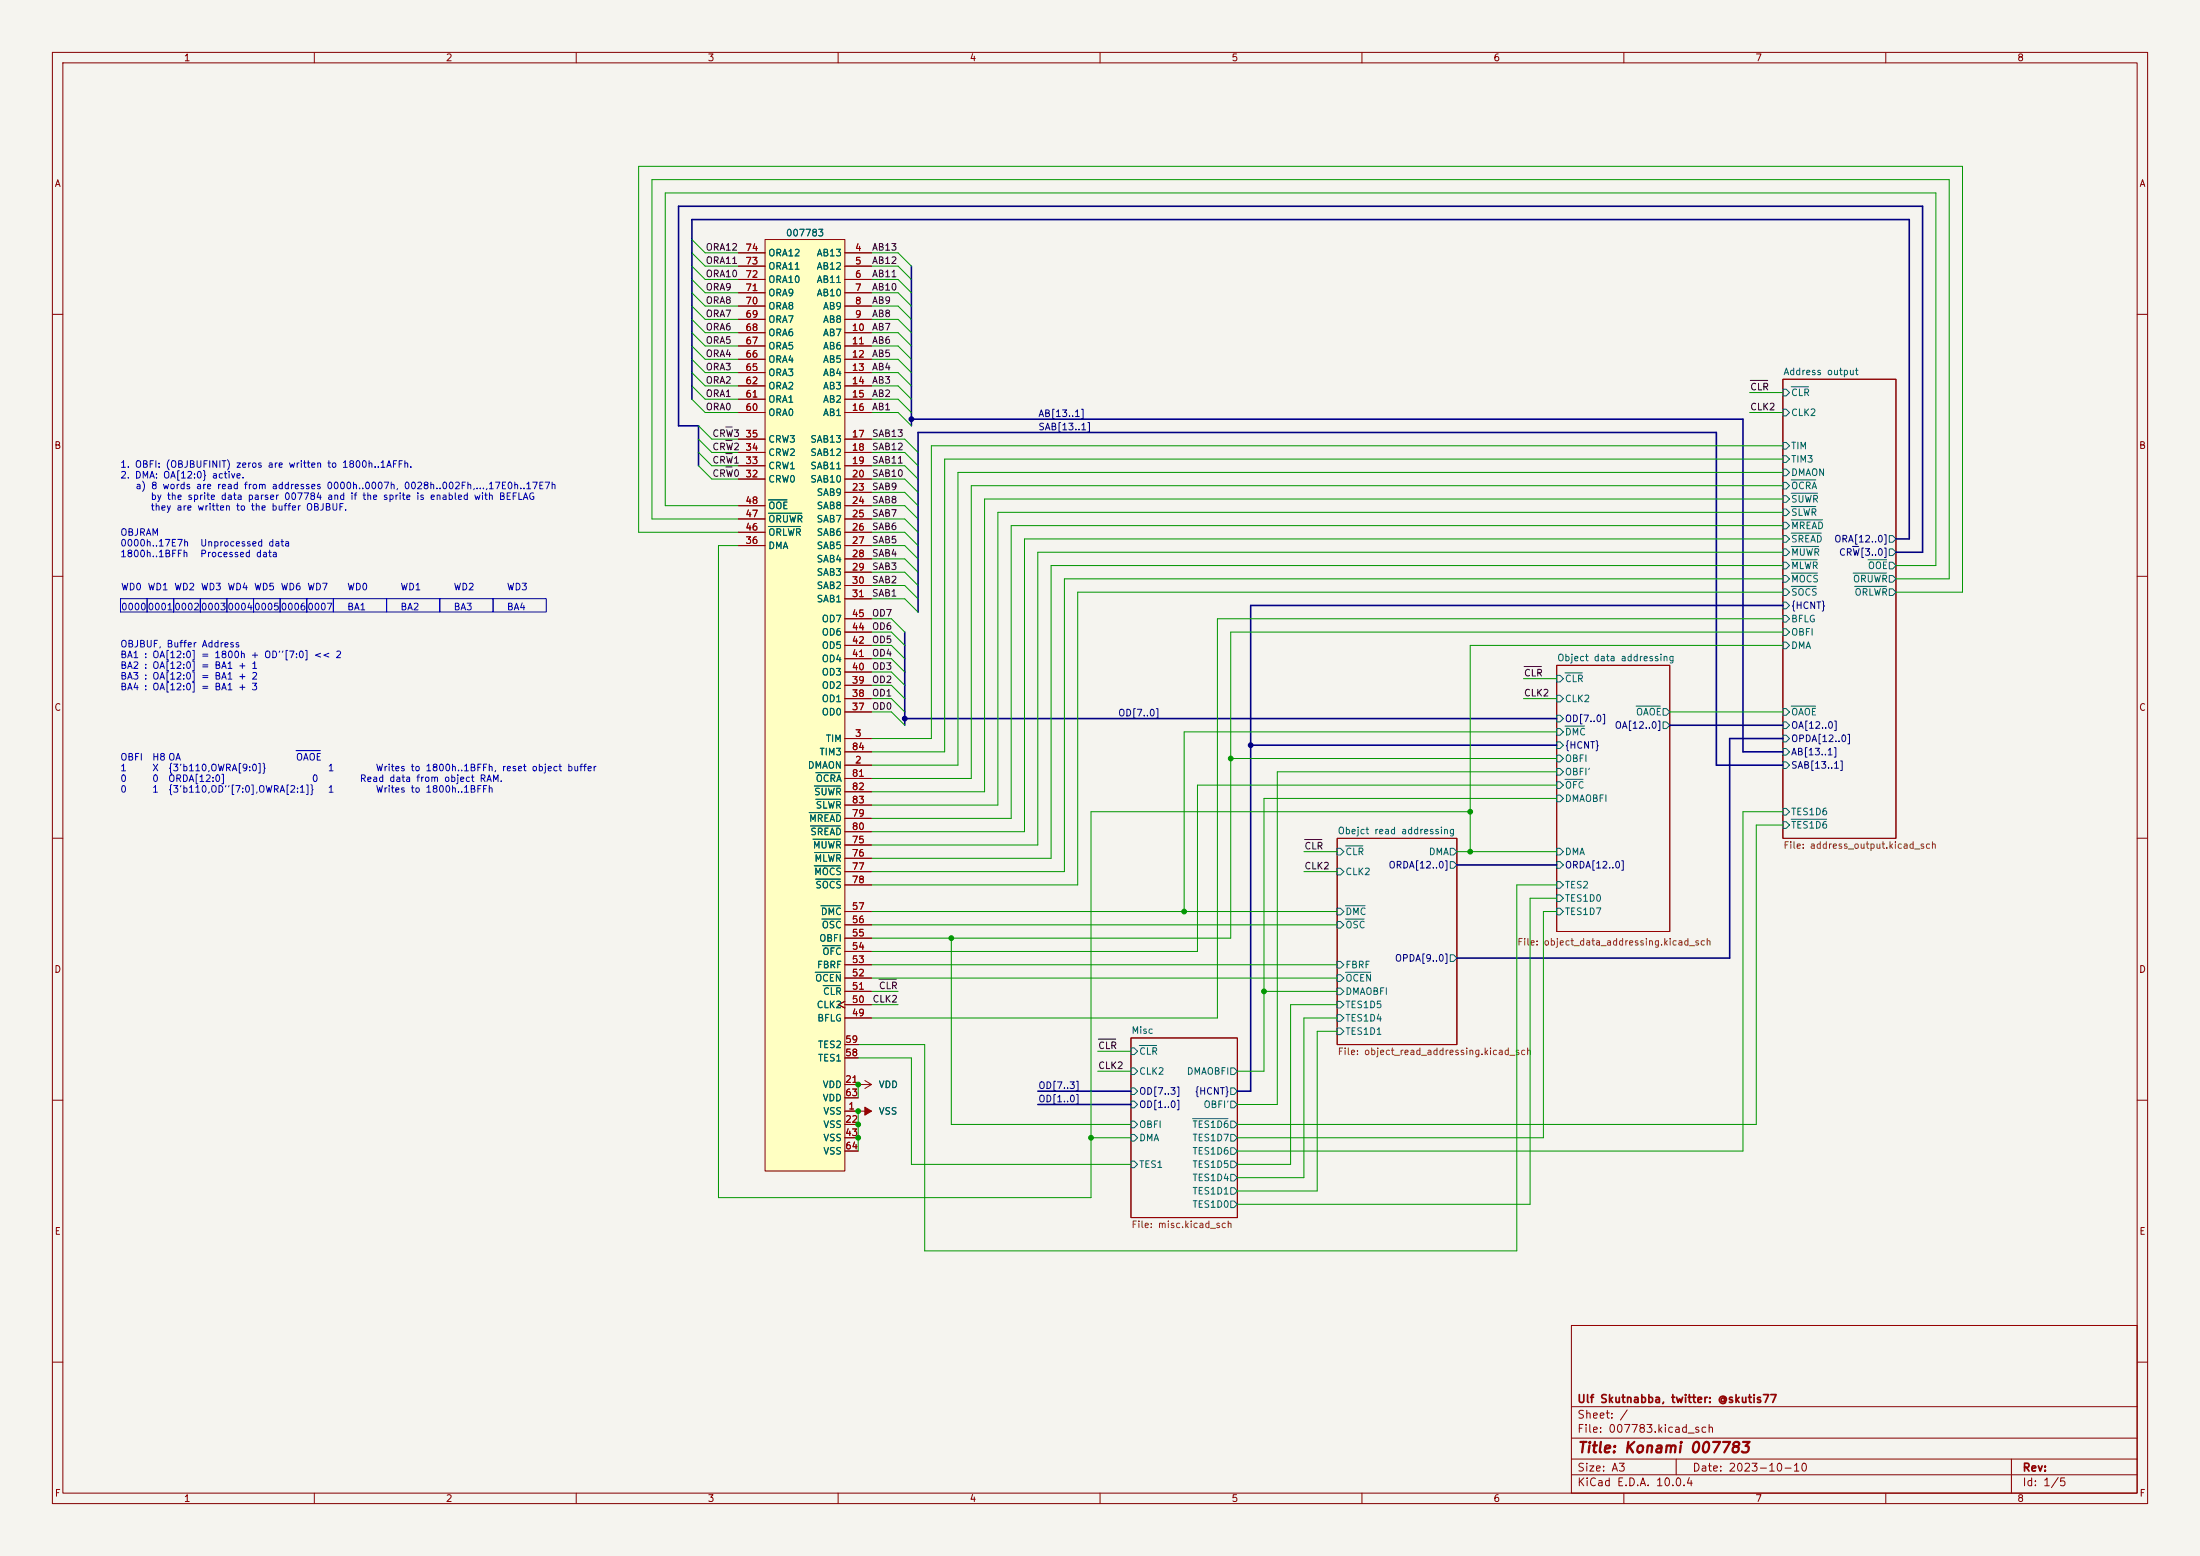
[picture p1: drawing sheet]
<svg xmlns="http://www.w3.org/2000/svg" width="420mm" height="297mm" viewBox="0 0 420 297" stroke-linecap="round" stroke-linejoin="round" font-family="sans-serif">
<path d="M0 0h420v297h-420z" fill="#f5f4ef" stroke="#f5f4ef" stroke-width=".19"/>
<g fill="none" stroke="#840000" stroke-width=".19">
<path d="M10 10h400v277h-400zM12 12h396v273h-396zM60 10v2M110 10v2M160 10v2M210 10v2M260 10v2M310 10v2M360 10v2M10 60h2M340.4 72.4h21.5v87.6h-21.5zM408 60h2"/>
<path d="M10 110h2M408 110h2M297.2 127h21.6v50.8h-21.6zM10 160h2M408 160h2M255.3 160h22.8v39.4h-22.8zM215.9 198.1h20.3v34.3h-20.3zM10 210h2M163.8 212.1h2.6M163.8 207h2.6M165.1 206.2l1.3 .8M166.4 207l-1.3 .8"/>
<path d="M408 210h2M300 253h108v32h-108zM10 260h2M300 278.5h108M300 274.5h108M300 268.5h108M320 278.5v3M384 278.5v6.5M408 260h2M60 285v2M110 285v2M160 285v2"/>
<path d="M210 285v2M260 285v2M300 281.5h108M310 285v2M360 285v2"/>
</g>
<g fill="none" stroke="#006464" stroke-width=".19">
<path d="M340.4 78.1h.6l.6 .6-.6 .7h-.6zM340.4 74.3h.6l.6 .6-.6 .7h-.6zM341.9 73.8h3.4M340.4 94.6h.6l.6 .7-.6 .6h-.6zM340.4 97.2h.6l.6 .6-.6 .6h-.6zM340.4 84.5h.6l.6 .6-.6 .6h-.6zM340.4 92.1h.6l.6 .6-.6 .6h-.6zM340.4 87h.6l.6 .6-.6 .7h-.6zM340.4 99.7h.6l.6 .6-.6 .7h-.6zM340.4 89.5h.6l.6 .7-.6 .6h-.6zM341.9 94.1h5.1M341.9 96.7h4.8"/>
<path d="M341.9 91.6h4.8M341.9 99.2h6M340.4 109.9h.6l.6 .6-.6 .6h-.6zM340.4 112.4h.6l.6 .6-.6 .7h-.6zM340.4 114.9h.6l.6 .7-.6 .6h-.6zM340.4 102.2h.6l.6 .7-.6 .6h-.6zM340.4 107.3h.6l.6 .7-.6 .6h-.6zM340.4 104.8h.6l.6 .6-.6 .6h-.6zM340.4 117.5h.6l.6 .6-.6 .6h-.6zM341.9 109.4h5.1M341.9 111.9h4.8M341.9 106.8h5"/>
<path d="M341.9 101.8h5.8M341.9 104.3h5.3M353.8 109.4h6.4M354.1 111.9h6.1M356.6 106.8h3.6M360.7 102.2h.6l.6 .7-.6 .6h-.6zM360.7 109.9h.6l.6 .6-.6 .6h-.6zM360.7 112.4h.6l.6 .6-.6 .7h-.6zM360.7 107.3h.6l.6 .7-.6 .6h-.6zM360.7 104.8h.6l.6 .6-.6 .6h-.6zM297.2 132.7h.6l.6 .7-.6 .6h-.6zM297.2 128.9h.6l.6 .6-.6 .7h-.6z"/>
<path d="M297.2 139.1h.6l.6 .6-.6 .6h-.6zM297.2 136.5h.6l.6 .7-.6 .6h-.6zM298.8 128.4h3.3M298.8 138.6h3.7M312.3 134.8h4.7M317.5 137.8h.6l.7 .6-.7 .7h-.6zM317.5 135.3h.6l.7 .6-.7 .6h-.6zM340.4 137.8h.6l.6 .6-.6 .7h-.6zM340.4 120h.6l.6 .7-.6 .6h-.6zM340.4 135.3h.6l.6 .6-.6 .6h-.6zM340.4 122.6h.6l.6 .6-.6 .6h-.6zM341.9 134.8h4.7"/>
<path d="M297.2 151.8h.6l.6 .6-.6 .6h-.6zM297.2 141.6h.6l.6 .6-.6 .7h-.6zM297.2 149.2h.6l.6 .7-.6 .6h-.6zM297.2 144.1h.6l.6 .7-.6 .6h-.6zM297.2 146.7h.6l.6 .6-.6 .7h-.6zM298.8 148.8h3.4M340.4 142.9h.6l.6 .6-.6 .6h-.6zM340.4 140.3h.6l.6 .7-.6 .6h-.6zM340.4 145.4h.6l.6 .7-.6 .6h-.6zM340.4 154.3h.6l.6 .6-.6 .7h-.6zM340.4 156.8h.6l.6 .7-.6 .6h-.6zM341.9 156.4h6.8"/>
<path d="M255.3 161.9h.6l.6 .7-.6 .6h-.6zM255.3 165.7h.6l.6 .7-.6 .6h-.6zM255.3 175.9h.6l.6 .6-.6 .7h-.6zM255.3 173.4h.6l.6 .6-.6 .6h-.6zM256.9 161.5h3.3M256.9 175.4h3.5M256.9 172.9h3.7M276.9 161.9h.6l.6 .7-.6 .6h-.6zM276.9 164.5h.6l.6 .6-.6 .6h-.6zM297.2 164.5h.6l.6 .6-.6 .6h-.6zM297.2 170.8h.6l.6 .7-.6 .6h-.6zM297.2 168.3h.6l.6 .6-.6 .6h-.6z"/>
<path d="M297.2 161.9h.6l.6 .7-.6 .6h-.6zM297.2 173.4h.6l.6 .6-.6 .6h-.6zM217.5 199.6h3.3M255.3 183.5h.6l.6 .7-.6 .6h-.6zM255.3 188.6h.6l.6 .6-.6 .7h-.6zM255.3 196.2h.6l.6 .7-.6 .6h-.6zM255.3 193.7h.6l.6 .6-.6 .6h-.6zM255.3 191.1h.6l.6 .7-.6 .6h-.6zM255.3 186.1h.6l.6 .6-.6 .6h-.6zM256.9 185.6h4.8M276.9 182.2h.6l.6 .7-.6 .6h-.6zM215.9 203.8h.6l.7 .7-.7 .6h-.6z"/>
<path d="M215.9 200h.6l.7 .7-.7 .6h-.6zM215.9 214h.6l.7 .6-.7 .7h-.6zM215.9 216.5h.6l.7 .7-.7 .6h-.6zM215.9 210.2h.6l.7 .6-.7 .7h-.6zM215.9 207.6h.6l.7 .7-.7 .6h-.6zM227.7 213.5h6.7M234.9 216.5h.7l.6 .7-.6 .6h-.7zM234.9 219.1h.7l.6 .6-.6 .6h-.7zM234.9 210.2h.7l.6 .6-.6 .7h-.7zM234.9 203.8h.7l.6 .7-.6 .6h-.7zM234.9 214h.7l.6 .6-.6 .7h-.7zM234.9 207.6h.7l.6 .7-.6 .6h-.7z"/>
<path d="M215.9 221.6h.6l.7 .6-.7 .7h-.6zM234.9 221.6h.7l.6 .6-.6 .7h-.7zM234.9 224.2h.7l.6 .6-.6 .6h-.7zM234.9 226.7h.7l.6 .6-.6 .7h-.7zM234.9 229.2h.7l.6 .7-.6 .6h-.7z"/>
</g>
<path d="M353.6 104.3h1.2" fill="none" stroke="#000084" stroke-width=".19"/>
<path d="M165.1 211.3l1.3 .8-1.3 .8z" fill="#840000" stroke="#840000" stroke-width=".19"/>
<path d="M146 45.7h15.3v177.8h-15.3z" fill="#ffffc2"/>
<g fill="none" stroke="#840000" stroke-width=".19">
<path d="M141 48.3h5M141 50.8h5M141 53.3h5M141 55.9h5M141 58.4h5M146 45.7h15.3v177.8h-15.3zM161.3 48.3h5.1M161.3 50.8h5.1M161.3 53.3h5.1M161.3 55.9h5.1M161.3 58.4h5.1M141 61h5"/>
<path d="M141 63.5h5M141 66h5M141 68.6h5M141 71.1h5M141 73.7h5M141 76.2h5M141 78.7h5M161.3 61h5.1M161.3 63.5h5.1M161.3 66h5.1M161.3 68.6h5.1M161.3 71.1h5.1"/>
<path d="M161.3 73.7h5.1M161.3 76.2h5.1M161.3 78.7h5.1M141 83.8h5M141 86.4h5M141 88.9h5M141 91.4h5M141 96.5h5M141 99.1h5M161.3 83.8h5.1M161.3 86.4h5.1M161.3 88.9h5.1"/>
<path d="M161.3 91.4h5.1M161.3 94h5.1M161.3 96.5h5.1M161.3 99.1h5.1M141 101.6h5M141 104.1h5M161.3 101.6h5.1M161.3 104.1h5.1M161.3 106.7h5.1M161.3 109.2h5.1M161.3 111.8h5.1M161.3 114.3h5.1"/>
<path d="M161.3 118.1h5.1M161.3 135.9h5.1M161.3 133.4h5.1M161.3 130.8h5.1M161.3 128.3h5.1M161.3 125.7h5.1M161.3 123.2h5.1M161.3 120.7h5.1M161.3 146.1h5.1M161.3 141h5.1M161.3 156.2h5.1M161.3 158.8h5.1"/>
<path d="M161.3 148.6h5.1M161.3 151.1h5.1M161.3 153.7h5.1M161.3 143.5h5.1M161.3 179.1h5.1M161.3 176.5h5.1M161.3 174h5.1M161.3 161.3h5.1M161.3 163.8h5.1M161.3 166.4h5.1M161.3 168.9h5.1M161.3 191.1l-1.3 .7 1.3 .6"/>
<path d="M161.3 194.3h5.1M161.3 191.8h5.1M161.3 189.2h5.1M161.3 186.7h5.1M161.3 184.2h5.1M161.3 181.6h5.1M161.3 199.4h2.5M161.3 212.1h2.5M161.3 207h2.5M161.3 214.6h2.5M161.3 217.2h2.5M161.3 201.9h2.5"/>
<path d="M161.3 209.6h2.5M161.3 219.7h2.5"/>
</g>
<g fill="none" stroke="#006464" stroke-width=".19">
<path d="M146.7 98h6.4M146.7 95.4h3.5M146.7 100.5h6.1M154.5 155.1h6M154.7 157.6h5.8M155.4 150h5.1M155.7 147.5h4.8M155.7 152.6h4.8M155.2 160.2h5.3M155.4 165.3h5.1M155.5 162.7h5M155.7 167.8h4.8"/>
<path d="M156.7 172.9h3.8M156.9 175.4h3.6M155.6 185.6h4.9M157 180.5h3.5M157.1 188.1h3.4"/>
</g>
<path d="M334.1 72.6h3.4M138.6 81.5h1.2M138.6 84h1.2M138.6 89.1h1.2M138.6 86.6h1.2M291 127.2h3.3M249 160.2h3.4M167.8 186.9h3.3M209.7 198.3h3.3" fill="none" stroke="#0f0f0f" stroke-width=".19"/>
<g fill="none" stroke="#0000c2" stroke-width=".19">
<path d="M23 114.3h40.6v2.5h-40.6zM28.1 114.3v2.5M33.2 114.3v2.5M38.2 114.3v2.5M43.3 114.3v2.5M48.4 114.3v2.5M53.5 114.3v2.5M58.6 114.3v2.5M63.6 114.3h10.2v2.5h-10.2zM73.8 114.3h10.2v2.5h-10.2zM84 114.3h10.1v2.5h-10.1zM94.1 114.3h10.2v2.5h-10.2z"/>
<path d="M56.5 143.3h4.7"/>
</g>
<g fill="none" stroke="#000084" stroke-width=".3">
<path d="M174 50.8v30.5M132.1 76.2v-34.3h232.4v61h-2.6M133.3 88.9v-7.6h-3.8v-41.9h237.5v66h-5.1M174 80h158.7v63.5h7.7M175.3 116.8v-34.2h152.4v63.5h12.7M340.4 115.6h-101.6v92.7h-2.6M172.7 137.2h124.5M172.7 120.7v17.7M318.8 138.4h21.6M238.8 142.2h58.4M340.4 141h-10.2v41.9h-52.1M278.1 165.1h19.1"/>
<path d="M198.1 208.3h17.8M198.1 210.8h17.8"/>
</g>
<g fill="none" stroke="#009600" stroke-width=".19">
<path d="M132.1 45.7l2.5 2.6h6.4M132.1 48.3l2.5 2.5h6.4M132.1 50.8l2.5 2.5h6.4M132.1 53.3l2.5 2.6h6.4M132.1 55.9l2.5 2.5h6.4M132.1 58.4l2.5 2.6h6.4M166.4 48.3h5l2.6 2.5M166.4 50.8h5l2.6 2.5M166.4 53.3h5l2.6 2.6M166.4 55.9h5l2.6 2.5M166.4 58.4h5l2.6 2.6M132.1 68.6l2.5 2.5h6.4"/>
<path d="M132.1 71.1l2.5 2.6h6.4M132.1 61l2.5 2.5h6.4M132.1 63.5l2.5 2.5h6.4M132.1 73.7l2.5 2.5h6.4M132.1 76.2l2.5 2.5h6.4M132.1 66l2.5 2.6h6.4M166.4 71.1h5l2.6 2.6M166.4 61h5l2.6 2.5M166.4 73.7h5l2.6 2.5M166.4 63.5h5l2.6 2.5M166.4 66h5l2.6 2.6M166.4 76.2h5l2.6 2.5"/>
<path d="M166.4 78.7h5l2.6 2.6M166.4 68.6h5l2.6 2.5M334 78.7h6.4M334 74.9h6.4M133.3 88.9l2.6 2.5h5.1M133.3 86.4l2.6 2.5h5.1M133.3 83.8l2.6 2.6h5.1M133.3 81.3l2.6 2.5h5.1M141 96.5h-14v-59.7h242.6v71.2h-7.7M141 99.1h-16.5v-64.8h247.6v76.2h-10.2M166.4 91.4h6.3l2.6 2.6M166.4 88.9h6.3l2.6 2.5"/>
<path d="M166.4 94h6.3l2.6 2.5M166.4 96.5h6.3l2.6 2.6M166.4 86.4h6.3l2.6 2.5M166.4 83.8h6.3l2.6 2.6M166.4 99.1h6.3l2.6 2.5M340.4 97.8h-149.9v55.9h-24.1M340.4 90.2h-157.5v55.9h-16.5M340.4 87.6h-160.1v55.9h-13.9M340.4 95.3h-152.4v55.8h-21.6M340.4 85.1h-162.6v55.9h-11.4M340.4 92.7h-155v55.9h-19M141 104.1h-3.8v124.5h71.1v-73.7h72.4"/>
<path d="M141 101.6h-19.1v-69.8h252.7v81.2h-12.7M166.4 104.1h6.3l2.6 2.6M166.4 118.1h3.8l2.5 2.6M166.4 114.3h6.3l2.6 2.5M166.4 111.8h6.3l2.6 2.5M166.4 106.7h6.3l2.6 2.5M166.4 109.2h6.3l2.6 2.6M166.4 101.6h6.3l2.6 2.5M340.4 110.5h-137.2v55.9h-36.8M340.4 108h-139.7v55.8h-34.3M340.4 102.9h-144.8v55.9h-29.2M340.4 118.1h-108v76.2h-66"/>
<path d="M340.4 113h-134.7v55.9h-39.3M340.4 100.3h-147.4v55.9h-26.6M340.4 105.4h-142.3v55.9h-31.7M166.4 130.8h3.8l2.5 2.6M166.4 125.7h3.8l2.5 2.6M166.4 128.3h3.8l2.5 2.5M166.4 133.4h3.8l2.5 2.5M166.4 135.9h3.8l2.5 2.5M166.4 123.2h3.8l2.5 2.5M166.4 120.7h3.8l2.5 2.5M290.8 133.4h6.4M290.8 129.5h6.4"/>
<path d="M297.2 139.7h-71.1v34.3M318.8 135.9h21.6M340.4 123.2h-59.7v39.4M340.4 120.7h-105.5v58.4h-68.5M234.9 144.8h62.3M297.2 152.4h-55.9v52.1h-5.1M297.2 147.3h-53.4v63.5h-7.6M297.2 149.9h-68.6v31.7h-62.2M340.4 154.9h-7.7v64.8h-96.5M340.4 157.5h-5.1v57.1h-99.1M166.4 174h88.9M166.4 176.5h88.9"/>
<path d="M181.6 179.1v35.5h34.3M248.9 166.4h6.4M248.9 162.6h6.4M278.1 162.6h19.1M297.2 168.9h-7.6v69.9h-113.1v-39.4h-12.7M297.2 174h-2.6v43.2h-58.4M297.2 171.5h-5.1v58.4h-55.9M166.4 191.8h5M166.4 189.2h5M166.4 184.2h88.9M166.4 186.7h88.9M241.3 189.2h14"/>
<path d="M255.3 191.8h-8.9v30.4h-10.2M255.3 194.3h-6.4v30.5h-12.7M255.3 196.9h-3.8v30.4h-15.3M163.8 207v2.6M163.8 212.1v7.6M163.8 201.9h10.2v20.3h41.9M208.3 217.2h7.6M209.5 200.7h6.4M209.5 204.5h6.4"/>
</g>
<g fill="#000084" stroke="#000084" stroke-width=".19">
<circle cx="174" cy="80" r=".46"/>
<circle cx="172.7" cy="137.2" r=".46"/>
<circle cx="238.8" cy="142.2" r=".46"/>
</g>
<g fill="#009600" stroke="#009600" stroke-width=".19">
<circle cx="181.6" cy="179.1" r=".46"/>
<circle cx="226.1" cy="174" r=".46"/>
<circle cx="234.9" cy="144.8" r=".46"/>
<circle cx="241.3" cy="189.2" r=".46"/>
<circle cx="280.7" cy="162.6" r=".46"/>
<circle cx="280.7" cy="154.9" r=".46"/>
<circle cx="163.8" cy="217.2" r=".46"/>
<circle cx="163.8" cy="214.6" r=".46"/>
<circle cx="208.3" cy="217.2" r=".46"/>
<circle cx="163.8" cy="212.1" r=".46"/>
<circle cx="163.8" cy="207" r=".46"/>
</g>
<text font-size="2" fill="#840000" x="301" y="277.8">Title: Konami 007783</text>
<g font-size="1.5" fill="#840000">
<text x="301" y="268.1">Ulf Skutnabba, twitter: @skutis77</text>
<text x="301" y="273.8">File: 007783.kicad_sch</text>
<text x="301" y="271.1">Sheet: /</text>
<text x="301" y="281.2">Size: A3</text>
<text x="323" y="281.2">Date: 2023-10-10</text>
<text x="386" y="281.2">Rev:</text>
<text x="301" y="284">KiCad E.D.A. 10.0.4</text>
<text x="386" y="284">Id: 1/5</text>
</g>
<g font-size="1.3" fill="#840000">
<text x="35" y="12">1</text>
<text x="85" y="12">2</text>
<text x="135" y="12">3</text>
<text x="185" y="12">4</text>
<text x="235" y="12">5</text>
<text x="285" y="12">6</text>
<text x="335" y="12">7</text>
<text x="385" y="12">8</text>
<text x="10.3" y="36">A</text>
<text x="408.3" y="36">A</text>
<text x="10.3" y="86">B</text>
<text x="408.2" y="86">B</text>
<text x="10.3" y="136">C</text>
<text x="408.2" y="136">C</text>
<text x="10.3" y="186">D</text>
<text x="408.2" y="186">D</text>
<text x="10.3" y="236">E</text>
<text x="408.3" y="236">E</text>
<text x="10.3" y="286">F</text>
<text x="35" y="287">1</text>
<text x="85" y="287">2</text>
<text x="135" y="287">3</text>
<text x="185" y="287">4</text>
<text x="235" y="287">5</text>
<text x="285" y="287">6</text>
<text x="335" y="287">7</text>
<text x="385" y="287">8</text>
<text x="408.3" y="286">F</text>
</g>
<g font-size="1.3" fill="#006464">
<text x="149.9" y="45.4">007783</text>
<text x="146.6" y="51.8">ORA11</text>
<text x="146.6" y="49.2">ORA12</text>
<text x="155.8" y="49.2">AB13</text>
<text x="155.8" y="51.8">AB12</text>
<text x="146.6" y="59.4">ORA8</text>
<text x="146.6" y="56.9">ORA9</text>
<text x="146.6" y="54.3">ORA10</text>
<text x="155.8" y="54.3">AB11</text>
<text x="155.8" y="56.9">AB10</text>
<text x="157" y="59.4">AB9</text>
<text x="146.6" y="64.5">ORA6</text>
<text x="146.6" y="61.9">ORA7</text>
<text x="157" y="61.9">AB8</text>
<text x="157" y="64.5">AB7</text>
<text x="146.6" y="69.6">ORA4</text>
<text x="146.6" y="67">ORA5</text>
<text x="157" y="67">AB6</text>
<text x="157" y="69.6">AB5</text>
<text x="340.4" y="71.9">Address output</text>
<text x="146.6" y="77.2">ORA1</text>
<text x="146.6" y="74.6">ORA2</text>
<text x="146.6" y="72.1">ORA3</text>
<text x="157" y="72.1">AB4</text>
<text x="157" y="74.6">AB3</text>
<text x="157" y="77.2">AB2</text>
<text x="341.8" y="75.9">CLR</text>
<text x="146.6" y="79.7">ORA0</text>
<text x="157" y="79.7">AB1</text>
<text x="341.8" y="79.7">CLK2</text>
<text x="146.6" y="89.9">CRW1</text>
<text x="146.6" y="87.3">CRW2</text>
<text x="146.6" y="84.8">CRW3</text>
<text x="154.6" y="84.8">SAB13</text>
<text x="154.6" y="87.3">SAB12</text>
<text x="154.6" y="89.9">SAB11</text>
<text x="341.8" y="86.1">TIM</text>
<text x="341.8" y="88.6">TIM3</text>
<text x="146.6" y="92.4">CRW0</text>
<text x="154.6" y="92.4">SAB10</text>
<text x="155.8" y="95">SAB9</text>
<text x="341.8" y="93.7">OCRA</text>
<text x="341.8" y="91.1">DMAON</text>
<text x="146.6" y="100">ORUWR</text>
<text x="146.6" y="97.5">OOE</text>
<text x="155.8" y="97.5">SAB8</text>
<text x="155.8" y="100">SAB7</text>
<text x="341.8" y="96.2">SUWR</text>
<text x="341.8" y="98.8">SLWR</text>
<text x="341.8" y="101.3">MREAD</text>
<text x="146.6" y="105.1">DMA</text>
<text x="146.6" y="102.6">ORLWR</text>
<text x="155.8" y="102.6">SAB6</text>
<text x="155.8" y="105.1">SAB5</text>
<text x="155.8" y="107.7">SAB4</text>
<text x="341.8" y="103.8">SREAD</text>
<text x="341.8" y="106.4">MUWR</text>
<text x="155.8" y="110.2">SAB3</text>
<text x="155.8" y="112.7">SAB2</text>
<text x="341.8" y="111.5">MOCS</text>
<text x="341.8" y="108.9">MLWR</text>
<text x="353.6" y="111.5">ORUWR</text>
<text x="356.5" y="108.9">OOE</text>
<text x="155.8" y="115.3">SAB1</text>
<text x="156.8" y="119.1">OD7</text>
<text x="341.8" y="114">SOCS</text>
<text x="341.8" y="119.1">BFLG</text>
<text x="353.9" y="114">ORLWR</text>
<text x="156.8" y="124.2">OD5</text>
<text x="156.8" y="121.6">OD6</text>
<text x="341.8" y="121.6">OBFI</text>
<text x="341.8" y="124.2">DMA</text>
<text x="156.8" y="131.8">OD2</text>
<text x="156.8" y="129.2">OD3</text>
<text x="156.8" y="126.7">OD4</text>
<text x="297.2" y="126.5">Object data addressing</text>
<text x="298.6" y="130.5">CLR</text>
<text x="156.8" y="136.9">OD0</text>
<text x="156.8" y="134.3">OD1</text>
<text x="298.6" y="134.3">CLK2</text>
<text x="312.2" y="136.9">OAOE</text>
<text x="341.8" y="136.9">OAOE</text>
<text x="157.6" y="141.9">TIM</text>
<text x="298.6" y="140.7">DMC</text>
<text x="154.1" y="147">DMAON</text>
<text x="155.6" y="149.6">OCRA</text>
<text x="156.3" y="144.5">TIM3</text>
<text x="298.6" y="145.8">OBFI</text>
<text x="298.6" y="148.3">OBFI'</text>
<text x="155.3" y="152.1">SUWR</text>
<text x="155.6" y="154.6">SLWR</text>
<text x="298.6" y="153.4">DMAOBFI</text>
<text x="298.6" y="150.8">OFC</text>
<text x="341.8" y="155.9">TES1D6</text>
<text x="154.3" y="157.2">MREAD</text>
<text x="154.6" y="159.7">SREAD</text>
<text x="255.3" y="159.5">Obejct read addressing</text>
<text x="341.8" y="158.5">TES1D6</text>
<text x="155.1" y="162.3">MUWR</text>
<text x="155.3" y="167.3">MOCS</text>
<text x="155.4" y="164.8">MLWR</text>
<text x="256.7" y="163.5">CLR</text>
<text x="256.7" y="167.3">CLK2</text>
<text x="272.7" y="163.5">DMA</text>
<text x="298.6" y="163.5">DMA</text>
<text x="155.6" y="169.9">SOCS</text>
<text x="298.6" y="172.4">TES1D0</text>
<text x="298.6" y="169.9">TES2</text>
<text x="156.6" y="175">DMC</text>
<text x="156.8" y="177.5">OSC</text>
<text x="256.7" y="177.5">OSC</text>
<text x="256.7" y="175">DMC</text>
<text x="298.6" y="175">TES1D7</text>
<text x="155.9" y="185.1">FBRF</text>
<text x="156.3" y="180">OBFI</text>
<text x="156.9" y="182.6">OFC</text>
<text x="256.7" y="185.1">FBRF</text>
<text x="155.5" y="187.7">OCEN</text>
<text x="157" y="190.2">CLR</text>
<text x="256.7" y="190.2">DMAOBFI</text>
<text x="256.7" y="187.7">OCEN</text>
<text x="155.8" y="192.7">CLK2</text>
<text x="155.9" y="195.3">BFLG</text>
<text x="215.9" y="197.6">Misc</text>
<text x="256.7" y="197.8">TES1D1</text>
<text x="256.7" y="195.3">TES1D4</text>
<text x="256.7" y="192.7">TES1D5</text>
<text x="156" y="202.9">TES1</text>
<text x="156" y="200.4">TES2</text>
<text x="217.4" y="201.6">CLR</text>
<text x="157" y="208">VDD</text>
<text x="167.6" y="208">VDD</text>
<text x="217.4" y="205.4">CLK2</text>
<text x="226.5" y="205.4">DMAOBFI</text>
<text x="157" y="210.5">VDD</text>
<text x="157.1" y="213.1">VSS</text>
<text x="157.1" y="215.6">VSS</text>
<text x="167.6" y="213.1">VSS</text>
<text x="217.4" y="215.6">OBFI</text>
<text x="227.5" y="215.6">TES1D6</text>
<text x="229.7" y="211.8">OBFI'</text>
<text x="157.1" y="218.1">VSS</text>
<text x="157.1" y="220.7">VSS</text>
<text x="217.4" y="218.1">DMA</text>
<text x="227.5" y="218.1">TES1D7</text>
<text x="227.5" y="220.7">TES1D6</text>
<text x="217.4" y="223.2">TES1</text>
<text x="227.5" y="223.2">TES1D5</text>
<text x="227.5" y="225.8">TES1D4</text>
<text x="227.5" y="228.3">TES1D1</text>
<text x="227.5" y="230.8">TES1D0</text>
</g>
<g font-size="1.3" fill="#0f0f0f">
<text x="134.6" y="53.2">ORA10</text>
<text x="134.6" y="50.7">ORA11</text>
<text x="134.6" y="48.1">ORA12</text>
<text x="166.4" y="48.1">AB13</text>
<text x="166.4" y="50.7">AB12</text>
<text x="166.4" y="53.2">AB11</text>
<text x="134.6" y="58.3">ORA8</text>
<text x="134.6" y="55.8">ORA9</text>
<text x="166.4" y="55.8">AB10</text>
<text x="166.4" y="58.3">AB9</text>
<text x="134.6" y="60.8">ORA7</text>
<text x="134.6" y="65.9">ORA5</text>
<text x="134.6" y="63.4">ORA6</text>
<text x="166.4" y="60.8">AB8</text>
<text x="166.4" y="65.9">AB6</text>
<text x="166.4" y="63.4">AB7</text>
<text x="134.6" y="71">ORA3</text>
<text x="134.6" y="68.5">ORA4</text>
<text x="166.4" y="71">AB4</text>
<text x="166.4" y="68.5">AB5</text>
<text x="134.6" y="76.1">ORA1</text>
<text x="134.6" y="73.5">ORA2</text>
<text x="166.4" y="73.5">AB3</text>
<text x="166.4" y="76.1">AB2</text>
<text x="334" y="74.8">CLR</text>
<text x="134.6" y="78.6">ORA0</text>
<text x="135.9" y="83.7">CRW3</text>
<text x="166.4" y="83.7">SAB13</text>
<text x="166.4" y="78.6">AB1</text>
<text x="334" y="78.6">CLK2</text>
<text x="135.9" y="86.2">CRW2</text>
<text x="135.9" y="88.8">CRW1</text>
<text x="166.4" y="86.2">SAB12</text>
<text x="166.4" y="88.8">SAB11</text>
<text x="135.9" y="91.3">CRW0</text>
<text x="166.4" y="93.9">SAB9</text>
<text x="166.4" y="91.3">SAB10</text>
<text x="166.4" y="96.4">SAB8</text>
<text x="166.4" y="98.9">SAB7</text>
<text x="166.4" y="101.5">SAB6</text>
<text x="166.4" y="106.6">SAB4</text>
<text x="166.4" y="104">SAB5</text>
<text x="166.4" y="109.1">SAB3</text>
<text x="166.4" y="111.6">SAB2</text>
<text x="166.4" y="118">OD7</text>
<text x="166.4" y="114.2">SAB1</text>
<text x="166.4" y="120.5">OD6</text>
<text x="166.4" y="125.6">OD4</text>
<text x="166.4" y="123.1">OD5</text>
<text x="166.4" y="128.1">OD3</text>
<text x="166.4" y="130.7">OD2</text>
<text x="290.8" y="129.4">CLR</text>
<text x="166.4" y="133.2">OD1</text>
<text x="166.4" y="135.8">OD0</text>
<text x="290.8" y="133.2">CLK2</text>
<text x="248.9" y="162.4">CLR</text>
<text x="248.9" y="166.2">CLK2</text>
<text x="166.5" y="191.6">CLK2</text>
<text x="167.7" y="189.1">CLR</text>
<text x="209.5" y="200.5">CLR</text>
<text x="209.5" y="204.3">CLK2</text>
</g>
<g font-size="1.3" fill="#a90000">
<text x="142.2" y="53.3">72</text>
<text x="142.2" y="50.8">73</text>
<text x="142.2" y="48.2">74</text>
<text x="163.1" y="48.2">4</text>
<text x="163.1" y="50.8">5</text>
<text x="163.1" y="53.3">6</text>
<text x="142.2" y="58.4">70</text>
<text x="142.2" y="55.9">71</text>
<text x="163.1" y="55.9">7</text>
<text x="163.1" y="58.4">8</text>
<text x="142.2" y="63.5">68</text>
<text x="142.2" y="60.9">69</text>
<text x="162.5" y="63.5">10</text>
<text x="163.1" y="60.9">9</text>
<text x="142.2" y="71.1">65</text>
<text x="142.2" y="68.6">66</text>
<text x="142.2" y="66">67</text>
<text x="162.5" y="66">11</text>
<text x="162.5" y="68.6">12</text>
<text x="162.5" y="71.1">13</text>
<text x="142.2" y="76.2">61</text>
<text x="142.2" y="73.6">62</text>
<text x="162.5" y="73.6">14</text>
<text x="162.5" y="76.2">15</text>
<text x="142.2" y="83.8">35</text>
<text x="142.2" y="78.7">60</text>
<text x="162.5" y="78.7">16</text>
<text x="162.5" y="83.8">17</text>
<text x="142.2" y="88.9">33</text>
<text x="142.2" y="86.3">34</text>
<text x="162.5" y="86.3">18</text>
<text x="162.5" y="88.9">19</text>
<text x="142.2" y="91.4">32</text>
<text x="162.5" y="91.4">20</text>
<text x="162.5" y="94">23</text>
<text x="142.2" y="101.6">46</text>
<text x="142.2" y="99">47</text>
<text x="142.2" y="96.5">48</text>
<text x="162.5" y="96.5">24</text>
<text x="162.5" y="99">25</text>
<text x="162.5" y="101.6">26</text>
<text x="142.2" y="104.1">36</text>
<text x="162.5" y="104.1">27</text>
<text x="162.5" y="106.7">28</text>
<text x="162.5" y="109.2">29</text>
<text x="162.5" y="111.7">30</text>
<text x="162.5" y="114.3">31</text>
<text x="162.5" y="118.1">45</text>
<text x="162.5" y="125.7">41</text>
<text x="162.5" y="123.2">42</text>
<text x="162.5" y="120.6">44</text>
<text x="162.5" y="130.8">39</text>
<text x="162.5" y="128.2">40</text>
<text x="162.5" y="135.9">37</text>
<text x="162.5" y="133.3">38</text>
<text x="162.5" y="143.5">84</text>
<text x="163.1" y="140.9">3</text>
<text x="162.5" y="148.6">81</text>
<text x="163.1" y="146">2</text>
<text x="162.5" y="151.1">82</text>
<text x="162.5" y="153.6">83</text>
<text x="162.5" y="161.3">75</text>
<text x="162.5" y="156.2">79</text>
<text x="162.5" y="158.7">80</text>
<text x="162.5" y="163.8">76</text>
<text x="162.5" y="166.3">77</text>
<text x="162.5" y="174">57</text>
<text x="162.5" y="168.9">78</text>
<text x="162.5" y="179">55</text>
<text x="162.5" y="176.5">56</text>
<text x="162.5" y="184.1">53</text>
<text x="162.5" y="181.6">54</text>
<text x="162.5" y="191.7">50</text>
<text x="162.5" y="189.2">51</text>
<text x="162.5" y="186.7">52</text>
<text x="162.5" y="194.3">49</text>
<text x="161.2" y="201.9">58</text>
<text x="161.2" y="199.4">59</text>
<text x="161.2" y="207">21</text>
<text x="161.2" y="209.5">63</text>
<text x="161.2" y="214.6">22</text>
<text x="161.9" y="212.1">1</text>
<text x="161.2" y="217.1">43</text>
<text x="161.2" y="219.7">64</text>
</g>
<g font-size="1.3" fill="#000084">
<text x="198.1" y="79.9">AB[13..1]</text>
<text x="198.1" y="82.4">SAB[13..1]</text>
<text x="350.1" y="103.8">ORA[12..0]</text>
<text x="351" y="106.4">CRW[3..0]</text>
<text x="341.8" y="116.5">{HCNT}</text>
<text x="213.4" y="137">OD[7..0]</text>
<text x="298.6" y="143.2">{HCNT}</text>
<text x="298.6" y="138.1">OD[7..0]</text>
<text x="308.2" y="139.4">OA[12..0]</text>
<text x="341.8" y="139.4">OA[12..0]</text>
<text x="341.8" y="141.9">OPDA[12..0]</text>
<text x="341.8" y="144.5">AB[13..1]</text>
<text x="341.8" y="147">SAB[13..1]</text>
<text x="265" y="166.1">ORDA[12..0]</text>
<text x="298.6" y="166.1">ORDA[12..0]</text>
<text x="266.2" y="183.9">OPDA[9..0]</text>
<text x="198.1" y="208.2">OD[7..3]</text>
<text x="217.4" y="209.3">OD[7..3]</text>
<text x="228" y="209.3">{HCNT}</text>
<text x="198.1" y="210.7">OD[1..0]</text>
<text x="217.4" y="211.8">OD[1..0]</text>
</g>
<g font-size="1.3" fill="#0000c2">
<text x="22.9" y="89.6">1. OBFI: (OBJBUFINIT) zeros are written to 1800h..1AFFh.</text>
<text x="22.9" y="91.6">2. DMA: OA[12:0} active.</text>
<text x="25.8" y="93.7">a) 8 words are read from addresses 0000h..0007h, 0028h..002Fh,...,17E0h..17E7h</text>
<text x="28.7" y="95.7">by the sprite data parser 007784 and if the sprite is enabled with BEFLAG</text>
<text x="28.7" y="97.8">they are written to the buffer OBJBUF.</text>
<text x="22.9" y="102.6">OBJRAM</text>
<text x="22.9" y="104.6">0000h..17E7h</text>
<text x="22.9" y="106.7">1800h..1BFFh</text>
<text x="38.1" y="104.6">Unprocessed data</text>
<text x="38.1" y="106.7">Processed data</text>
<text x="23" y="113">WD0</text>
<text x="28.1" y="113">WD1</text>
<text x="33.2" y="113">WD2</text>
<text x="38.2" y="113">WD3</text>
<text x="43.3" y="113">WD4</text>
<text x="48.4" y="113">WD5</text>
<text x="53.5" y="113">WD6</text>
<text x="58.6" y="113">WD7</text>
<text x="66.2" y="113">WD0</text>
<text x="76.3" y="113">WD1</text>
<text x="86.5" y="113">WD2</text>
<text x="96.7" y="113">WD3</text>
<text x="23" y="116.8">0000</text>
<text x="28.1" y="116.8">0001</text>
<text x="33.2" y="116.8">0002</text>
<text x="38.2" y="116.8">00030004</text>
<text x="48.4" y="116.8">00050006</text>
<text x="58.6" y="116.8">0007</text>
<text x="66.2" y="116.8">BA1</text>
<text x="76.3" y="116.8">BA2</text>
<text x="86.5" y="116.8">BA3</text>
<text x="96.7" y="116.8">BA4</text>
<text x="22.9" y="123.9">OBJBUF, Buffer Address</text>
<text x="22.9" y="125.9">BA1 : OA[12:0] = 1800h + OD''[7:0] &lt;&lt; 2</text>
<text x="22.9" y="128">BA2 : OA[12:0] = BA1 + 1</text>
<text x="22.9" y="130">BA3 : OA[12:0] = BA1 + 2</text>
<text x="22.9" y="132.1">BA4 : OA[12:0] = BA1 + 3</text>
<text x="22.9" y="145.5">OBFI</text>
<text x="22.9" y="147.5">1</text>
<text x="22.9" y="149.6">0</text>
<text x="29" y="145.5">H8 OA</text>
<text x="29" y="147.5">X</text>
<text x="29" y="149.6">0</text>
<text x="32" y="147.5">{3'b110,OWRA[9:0]}</text>
<text x="32" y="149.6">ORDA[12:0]</text>
<text x="56.4" y="145.5">OAOE</text>
<text x="59.4" y="149.6">0</text>
<text x="62.5" y="147.5">1</text>
<text x="68.6" y="149.6">Read data from object RAM.</text>
<text x="71.6" y="147.5">Writes to 1800h..1BFFh, reset object buffer</text>
<text x="22.9" y="151.6">0</text>
<text x="29" y="151.6">1</text>
<text x="32" y="151.6">{3'b110,OD''[7:0],OWRA[2:1]}</text>
<text x="62.5" y="151.6">1</text>
<text x="71.6" y="151.6">Writes to 1800h..1BFFh</text>
</g>
<g font-size="1.3" fill="#725600">
<text x="340.4" y="162.3">File: address_output.kicad_sch</text>
<text x="289.6" y="180.8">File: object_data_addressing.kicad_sch</text>
<text x="255.3" y="201.7">File: object_read_addressing.kicad_sch</text>
<text x="215.9" y="234.7">File: misc.kicad_sch</text>
</g>
</svg>
